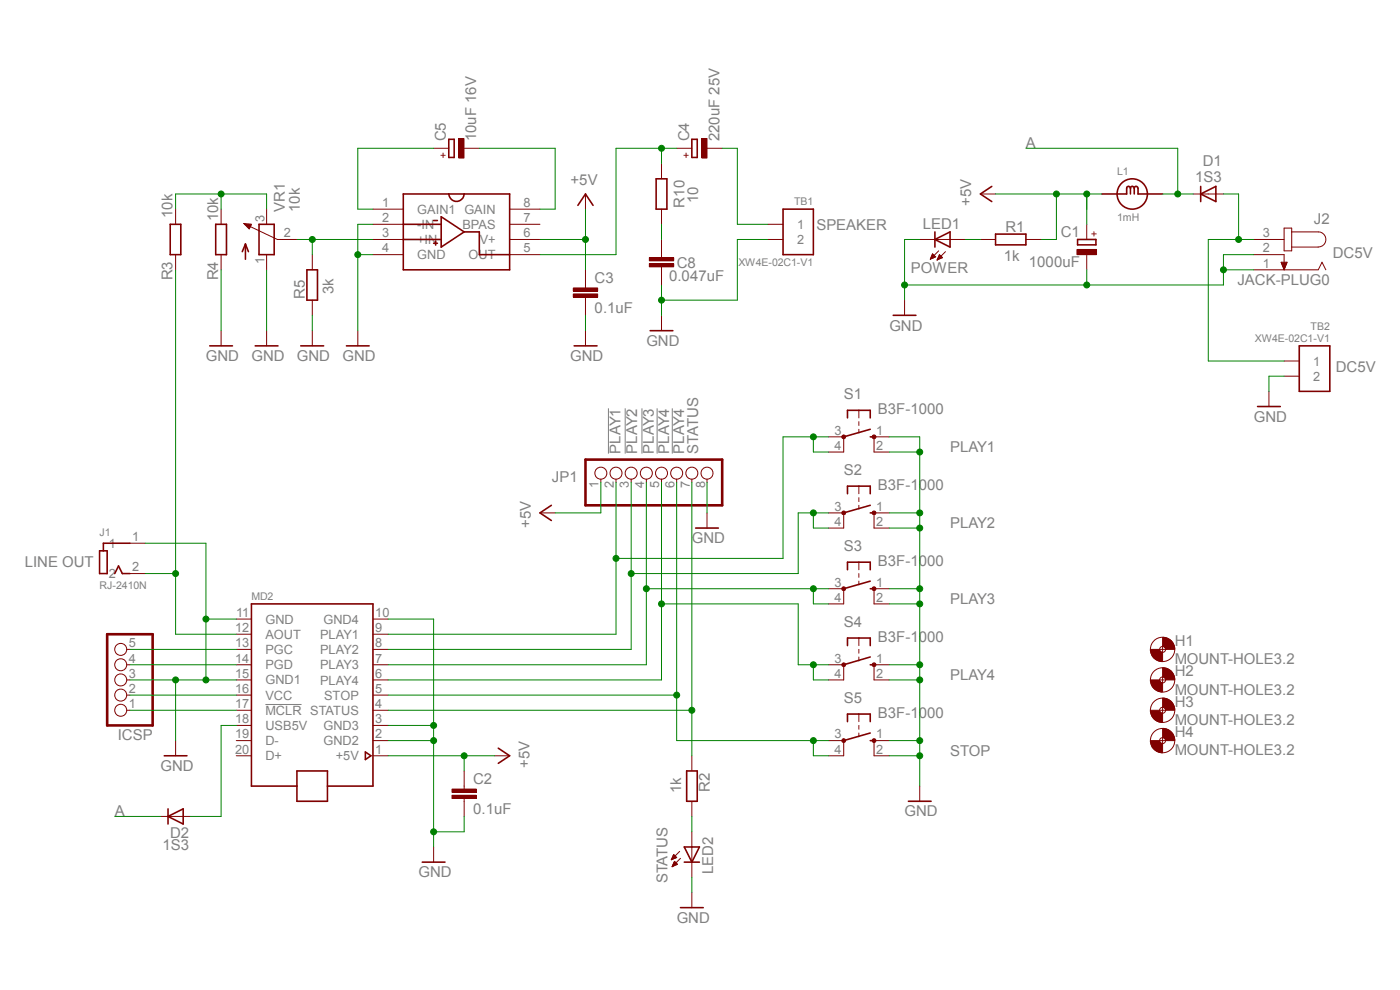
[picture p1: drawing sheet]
<svg xmlns="http://www.w3.org/2000/svg" width="297mm" height="210mm" viewBox="0 0 297 210" stroke-linecap="round" stroke-linejoin="round" font-family="sans-serif">
<path d="M129.1 86.6v9.6M132.6 86.6v9.6M136.2 86.6v9.6M139.4 86.6v9.6M142.6 86.6v9.6M56.3 149.4h7.7" fill="none" stroke="#808080" stroke-width=".21"/>
<path d="M34.8 160.3h4.9" fill="none" stroke="#800000" stroke-width=".34"/>
<g fill="none" stroke="#800000" stroke-width=".21">
<path d="M26.9 137.8h.7M26.9 150.7h.7M26.9 147.4h.7M26.9 144.2h.7M26.9 141h.7M37.3 157.1v3.2"/>
<circle cx="25.6" cy="137.8" r="1.27"/>
<circle cx="25.6" cy="150.7" r="1.27"/>
<circle cx="25.6" cy="147.4" r="1.27"/>
<circle cx="25.6" cy="141" r="1.27"/>
<circle cx="25.6" cy="144.2" r="1.27"/>
</g>
<path d="M22.7 134.5h9.7v19.4h-9.7z" fill="none" stroke="#800000" stroke-width=".55"/>
<path d="M246.6 135.2a2.46 2.46 0 0 1 2.6 2.6h-1.9a.74 .74 0 0 0-.7-.7z" fill-rule="evenodd" fill="#800000"/>
<path d="M246.6 135.2a2.46 2.46 0 0 1 2.6 2.6h-1.9a.74 .74 0 0 0-.7-.7z" fill="none" stroke="#800000" stroke-width=".21"/>
<path d="M244.1 137.8h1.9a.74 .74 0 0 0 .6 .6v1.9a2.53 2.53 0 0 1-2.5-2.5z" fill-rule="evenodd" fill="#800000"/>
<g fill="none" stroke="#800000" stroke-width=".21">
<path d="M244.1 137.8h1.9a.74 .74 0 0 0 .6 .6v1.9a2.53 2.53 0 0 1-2.5-2.5zM246 137.8h1.3M246.6 137.1v1.3"/>
<circle cx="246.6" cy="137.8" r="2.59"/>
<circle cx="246.6" cy="137.8" r=".63"/>
</g>
<path d="M246.6 141.6a2.47 2.47 0 0 1 2.6 2.6h-1.9a.73 .73 0 0 0-.7-.6z" fill-rule="evenodd" fill="#800000"/>
<path d="M246.6 141.6a2.47 2.47 0 0 1 2.6 2.6h-1.9a.73 .73 0 0 0-.7-.6z" fill="none" stroke="#800000" stroke-width=".21"/>
<path d="M244.1 144.2h1.9l.2 .5 .4 .2v1.9a2.53 2.53 0 0 1-2.5-2.6z" fill-rule="evenodd" fill="#800000"/>
<g fill="none" stroke="#800000" stroke-width=".21">
<path d="M244.1 144.2h1.9l.2 .5 .4 .2v1.9a2.53 2.53 0 0 1-2.5-2.6zM246 144.2h1.3M246.6 143.6v1.3"/>
<circle cx="246.6" cy="144.2" r="2.59"/>
<circle cx="246.6" cy="144.2" r=".63"/>
</g>
<path d="M246.6 148.1a2.47 2.47 0 0 1 2.6 2.6h-1.9a.65 .65 0 0 0-.7-.7z" fill-rule="evenodd" fill="#800000"/>
<path d="M246.6 148.1a2.47 2.47 0 0 1 2.6 2.6h-1.9a.65 .65 0 0 0-.7-.7z" fill="none" stroke="#800000" stroke-width=".21"/>
<path d="M244.1 150.7h1.9a.65 .65 0 0 0 .6 .6v1.9a2.6 2.6 0 0 1-2.5-2.5z" fill-rule="evenodd" fill="#800000"/>
<g fill="none" stroke="#800000" stroke-width=".21">
<path d="M244.1 150.7h1.9a.65 .65 0 0 0 .6 .6v1.9a2.6 2.6 0 0 1-2.5-2.5zM246 150.7h1.3M246.6 150v1.3"/>
<circle cx="246.6" cy="150.7" r="2.59"/>
<circle cx="246.6" cy="150.7" r=".63"/>
</g>
<path d="M246.6 154.5a2.53 2.53 0 0 1 2.6 2.6h-1.9a.65 .65 0 0 0-.7-.6z" fill-rule="evenodd" fill="#800000"/>
<path d="M246.6 154.5a2.53 2.53 0 0 1 2.6 2.6h-1.9a.65 .65 0 0 0-.7-.6z" fill="none" stroke="#800000" stroke-width=".21"/>
<path d="M244.1 157.1h1.9a.65 .65 0 0 0 .6 .6v2a2.6 2.6 0 0 1-2.5-2.6z" fill-rule="evenodd" fill="#800000"/>
<g fill="none" stroke="#800000" stroke-width=".21">
<path d="M140.3 34.7v3.2M51.7 47.4l7.1 3.4h4.2M51.7 47.4l1.6 .2-.4 1zM51.7 47.4h.2M51.9 47.6h1.3M52 47.7h1.3M52.2 47.8h1M52.3 48h.9M52.4 48.1h.7M52.5 48.2h.5M52.7 48.3h.3M52.8 48.5h.1"/>
<path d="M56.6 44.4v3.2M56.6 54v3.2M140.3 44.4v3.2M140.3 54v.7M140.3 56.6v.6M56.6 70.1v3.3M244.1 157.1h1.9a.65 .65 0 0 0 .6 .6v2a2.6 2.6 0 0 1-2.5-2.6zM246 157.1h1.3M246.6 156.5v1.2"/>
<circle cx="246.6" cy="157.1" r="2.59"/>
<circle cx="246.6" cy="157.1" r=".63"/>
</g>
<path d="M139.2 37.9h2.3v6.5h-2.3zM52.1 51.8v3.2M52.1 51.8l.6 1.6M52.1 51.8l-.7 1.6M54.9 47.6h3.3v6.4h-3.3zM54.1 73.4h4.9" fill="none" stroke="#800000" stroke-width=".34"/>
<path d="M137.8 55.9h5.1v.7h-5.1z" fill-rule="evenodd" fill="#800000"/>
<path d="M137.8 55.9h5.1v.7h-5.1z" fill="none" stroke="#800000" stroke-width=".21"/>
<path d="M137.8 54.7h5.1v.6h-5.1z" fill-rule="evenodd" fill="#800000"/>
<path d="M137.8 54.7h5.1v.6h-5.1zM140.3 50.8v3.2M140.3 57.2v3.3M179 92.7v3.2M182.2 87v1.6M182.2 89.5v.8M182.2 91.1v.8M185.4 92.7v3.2" fill="none" stroke="#800000" stroke-width=".21"/>
<path d="M179.8 88.6v-1.6h4.8v1.6M184.6 92.7h.8M184.6 91.1l-5.6 1.6" fill="none" stroke="#800000" stroke-width=".34"/>
<circle cx="179" cy="92.7" r=".42" fill="#800000"/>
<circle cx="179" cy="92.7" r=".42" fill="none" stroke="#800000" stroke-width=".21"/>
<circle cx="185.4" cy="92.7" r=".42" fill="#800000"/>
<g fill="none" stroke="#800000" stroke-width=".21">
<path d="M175.8 92.7h3.2M175.8 95.9h3.2M185.4 92.7h3.2M185.4 95.9h3.2M179 108.8v3.2M182.2 103.1v1.6M182.2 105.6v.8M182.2 107.2v.8M185.4 108.8v3.2"/>
<circle cx="185.4" cy="92.7" r=".42"/>
</g>
<path d="M179.8 104.7v-1.6h4.8v1.6M184.6 108.8h.8M184.6 107.2l-5.6 1.6" fill="none" stroke="#800000" stroke-width=".34"/>
<circle cx="179" cy="108.8" r=".42" fill="#800000"/>
<circle cx="179" cy="108.8" r=".42" fill="none" stroke="#800000" stroke-width=".21"/>
<circle cx="185.4" cy="108.8" r=".42" fill="#800000"/>
<g fill="none" stroke="#800000" stroke-width=".21">
<path d="M175.8 108.8h3.2M175.8 112h3.2M182.2 119.3v1.6M185.4 108.8h3.2M185.4 112h3.2M179 124.9v3.2M182.2 121.7v.8M182.2 123.3v.8M185.4 124.9v3.2"/>
<circle cx="185.4" cy="108.8" r=".42"/>
</g>
<path d="M179.8 120.9v-1.6h4.8v1.6M184.6 124.9h.8M184.6 123.3l-5.6 1.6" fill="none" stroke="#800000" stroke-width=".34"/>
<circle cx="179" cy="124.9" r=".42" fill="#800000"/>
<circle cx="179" cy="124.9" r=".42" fill="none" stroke="#800000" stroke-width=".21"/>
<circle cx="185.4" cy="124.9" r=".42" fill="#800000"/>
<g fill="none" stroke="#800000" stroke-width=".21">
<path d="M175.8 124.9h3.2M175.8 128.1h3.2M182.2 135.3v1.6M182.2 137.8v.8M182.2 139.4v.8M185.4 124.9h3.2M185.4 128.1h3.2M179 141v3.2M185.4 141v3.2"/>
<circle cx="185.4" cy="124.9" r=".42"/>
</g>
<path d="M179.8 136.9v-1.6h4.8v1.6M184.6 139.4l-5.6 1.6M184.6 141h.8" fill="none" stroke="#800000" stroke-width=".34"/>
<circle cx="179" cy="141" r=".42" fill="#800000"/>
<circle cx="179" cy="141" r=".42" fill="none" stroke="#800000" stroke-width=".21"/>
<circle cx="185.4" cy="141" r=".42" fill="#800000"/>
<g fill="none" stroke="#800000" stroke-width=".21">
<path d="M175.8 141h3.2M175.8 144.2h3.2M179 157.1v3.2M182.2 151.5v1.6M182.2 153.9v.8M182.2 155.5v.8M185.4 141h3.2M185.4 144.2h3.2M185.4 157.1v3.2"/>
<circle cx="185.4" cy="141" r=".42"/>
</g>
<path d="M179.8 153.1v-1.6h4.8v1.6M184.6 157.1h.8M184.6 155.5l-5.6 1.6" fill="none" stroke="#800000" stroke-width=".34"/>
<circle cx="179" cy="157.1" r=".42" fill="#800000"/>
<circle cx="179" cy="157.1" r=".42" fill="none" stroke="#800000" stroke-width=".21"/>
<circle cx="185.4" cy="157.1" r=".42" fill="#800000"/>
<g fill="none" stroke="#800000" stroke-width=".21">
<path d="M266 54h6.4v3.2M266 57.2h13.7l.8-1.6 .8 1.6M266 50.8h6.4M271.8 55.6h1.2l-.6 1.6zM271.8 55.8h1.2M271.9 55.9h1.1M271.9 56h1M272 56.1h.9M272 56.3h.8M272.1 56.4h.7M272.1 56.5h.6M272.2 56.6h.5"/>
<path d="M272.2 56.8h.4M272.3 56.9h.2M272.3 57h.2M272.4 57.1h.1M272.4 48.4h1.6v4.8h-1.6zM274 49.2h5.7a1.61 1.61 0 0 1 1.6 1.6 1.61 1.61 0 0 1-1.6 1.6h-5.7M27.6 115.2h3.2M27.6 121.7h3.2M175.8 157.1h3.2M185.4 157.1h3.2M92 179.7v3.2M175.8 160.3h3.2"/>
<path d="M185.4 160.3h3.2"/>
<circle cx="185.4" cy="157.1" r=".42"/>
</g>
<path d="M228.6 50.8h3.9v1.1h-3.9zM21.1 116.8h1.6v4.9h-1.6zM27.6 115.2h-5.7v1.6M24.3 121.7l.8-1.6 .9 1.6h1.6M89.6 182.9h4.8" fill="none" stroke="#800000" stroke-width=".34"/>
<path d="M228.5 52.9h4.1v1.1h-4.1z" fill-rule="evenodd" fill="#800000"/>
<g fill="none" stroke="#800000" stroke-width=".21">
<path d="M195.1 50.8h9.7M197.4 54.9h.1M197.4 54.8h.3M197.5 54.7h.5M197.5 54.6h.8M197.6 54.4h.8M197.7 54.3h.6M197.7 54.2h.5M197.7 54.1h.3M197.8 53.8l.7 .7-1.1 .5zM197.8 53.9h.1M198.8 55.1h.1"/>
<path d="M198.9 54.9h.3M198.9 54.8h.7M199 54.7h.9M199.1 54.6h.8M199.1 54.4h.6M199.1 53.2l-1.7 1.8M199.2 54.3h.4M199.2 54.2h.2M199.3 54.1h.1M199.3 54l.6 .7-1.1 .5M199.3 54l-.5 1.2M200.6 53.4l-1.8 1.8"/>
<path d="M208 50.8h3.2M208 41.1h3.2M217.6 50.8h3.3M228.5 52.9h4.1v1.1h-4.1zM230.5 47.6v3.2M230.5 54v3.2M191.9 63.7v3.2M98.5 166.8v.6M98.5 169.3v.7M104.9 160.3h3.2"/>
</g>
<path d="M210.4 39.5l-2.4 1.6 2.4 1.7M198.3 50.8l3.2-1.6v3.2zM198.3 49.2v3.2M211.2 49.7h6.4v2.2h-6.4zM189.5 66.9h4.8M105.7 158.7l2.4 1.6-2.4 1.6" fill="none" stroke="#800000" stroke-width=".34"/>
<path d="M95.9 168.7h5.1v.7h-5.1z" fill-rule="evenodd" fill="#800000"/>
<path d="M95.9 168.7h5.1v.7h-5.1z" fill="none" stroke="#800000" stroke-width=".21"/>
<path d="M95.9 167.4h5.1v.7h-5.1z" fill-rule="evenodd" fill="#800000"/>
<g fill="none" stroke="#800000" stroke-width=".21">
<path d="M37.3 44.4v3.2M37.3 54v3.2M46.9 44.4v3.2M46.9 54v3.2M66.3 54v3.2M79.1 47.6h6.5M79.1 50.8h6.5M79.1 44.4h6.5M79.1 54h6.5M108.1 47.6h6.5M108.1 50.8h6.5M108.1 44.4h6.5"/>
<path d="M108.1 54h6.5M124.2 41.1v3.3M162.9 47.6h3.2M162.9 50.8h3.2M46.9 70.1v3.3M66.3 63.7v3.2M66.3 70.1v3.3M75.9 70.1v3.3M124.2 60.5v.6M124.2 63v.7M114.6 108.8h3.2M127.5 101.6v.7"/>
<path d="M130.7 101.6v.7M133.9 101.6v.7M137.1 101.6v.7M140.3 101.6v.7M143.6 101.6v.7M146.8 101.6v.7M150 101.6v.7M150 108.8v3.2M50.1 131.3h3.2M50.1 134.5h3.2M50.1 137.8h3.2M79.1 131.3h3.2"/>
<path d="M79.1 134.5h3.2M79.1 137.8h3.2M50.1 141h3.2M50.1 144.2h3.2M50.1 147.4h3.2M50.1 150.7h3.2M50.1 153.9h3.2M50.1 157.1h3.2M79.1 141h3.2M79.1 144.2h3.2M79.1 147.4h3.2M79.1 150.7h3.2"/>
<path d="M79.1 153.9h3.2M79.1 157.1h3.2M50.1 160.3h3.2M79.1 160.3h3.2M95.9 167.4h5.1v.7h-5.1zM98.5 163.5v3.3M98.5 170v3.2M146.8 160.3v3.2M146.8 170v3.2M146.8 176.4v9.7M195.1 166.8v3.2M142.5 182.3h.2"/>
<path d="M142.5 182.2h.5M142.6 182h.7M142.6 181.9h1M142.7 183.7h.2M142.7 181.8h.7M142.7 183.6h.5M142.7 181.6h.6M142.7 183.4h.8M142.8 181.5h.4M142.8 183.3h.9M142.9 181.4h.1M142.9 183.2h.7"/>
<path d="M142.9 183h.5M143 182.9h.3M143 182.8h.2M143.1 182.7l.6 .6-1.1 .6zM143.6 181.9l-.7-.6-.5 1.1M143.6 181.9l-1.2 .5M144.2 180.6l-1.8 1.8M144.4 182.1l-1.8 1.8M146.8 189.3v3.2"/>
<circle cx="127.5" cy="100.4" r="1.27"/>
<circle cx="130.7" cy="100.4" r="1.27"/>
<circle cx="133.9" cy="100.4" r="1.27"/>
<circle cx="137.1" cy="100.4" r="1.27"/>
<circle cx="140.3" cy="100.4" r="1.27"/>
<circle cx="143.5" cy="100.4" r="1.27"/>
<circle cx="146.8" cy="100.4" r="1.27"/>
<circle cx="150" cy="100.4" r="1.27"/>
</g>
<g fill="none" stroke="#800000" stroke-width=".34">
<path d="M36.1 47.6h2.3v6.4h-2.3zM45.8 47.6h2.2v6.4h-2.2zM65.1 57.2h2.3v6.5h-2.3zM85.6 41.1h22.5v16.1h-22.5zM85.6 47.6h8M85.6 50.8h8M92 46.8h.8M92 51.6h.8M92.4 51.2v.8M93.6 46l4.9 3.2-4.9 3.2zM95.2 41.1a1.63 1.63 0 0 0 1.6 1.6 1.63 1.63 0 0 0 1.7-1.6M98.5 49.2h3.2v4.8h6.4"/>
<path d="M122.6 43.6l1.6-2.5 1.6 2.5M166.1 44.4h6.5v9.6h-6.5zM44.5 73.4h4.8M63.8 73.4h4.9M73.5 73.4h4.8M117 107.2l-2.4 1.6 2.4 1.6M147.6 112h4.8M77.5 159.5l1.2 .8-1.2 .8zM63 163.5h6.5v6.5h-6.5zM63 166.8h-9.7v-38.7h25.8v38.7h-9.6M145.2 179.7h3.2l-1.6 3.2zM145.7 163.5h2.2v6.5h-2.2z"/>
<path d="M192.7 170h4.8M144.4 192.5h4.8M145.2 182.9h3.2"/>
</g>
<path d="M124.2 97.5h29v9.7h-29z" fill="none" stroke="#800000" stroke-width=".55"/>
<path d="M121.6 62.4h5.2v.6h-5.2z" fill-rule="evenodd" fill="#800000"/>
<path d="M121.6 62.4h5.2v.6h-5.2z" fill="none" stroke="#800000" stroke-width=".21"/>
<path d="M121.6 61.1h5.2v.7h-5.2z" fill-rule="evenodd" fill="#800000"/>
<path d="M124.2 57.2v3.3M121.6 61.1h5.2v.7h-5.2zM124.2 63.7v3.2M124.2 70.1v3.3" fill="none" stroke="#800000" stroke-width=".21"/>
<path d="M146.8 29.5h1.1v3.9h-1.1zM121.8 73.4h4.9" fill="none" stroke="#800000" stroke-width=".34"/>
<path d="M148.9 29.4h1.1v4.1h-1.1z" fill-rule="evenodd" fill="#800000"/>
<path d="M143.6 31.5h3.2M148.9 29.4h1.1v4.1h-1.1zM150 31.5h3.2M253.1 41.1h6.4M140.3 66.9v3.2M272.4 76.6h3.2M272.4 79.8h3.2M269.2 83v3.2M34 173.2h6.5" fill="none" stroke="#800000" stroke-width=".21"/>
<g fill="none" stroke="#800000" stroke-width=".34">
<path d="M95.2 29.5h1.2v3.9h-1.2zM239.8 39.9a.4 .4 0 0 0-.4-.4 .4 .4 0 0 0-.4 .4v1.2h-5.2M239.8 39.9a.4 .4 0 0 1 .4-.4 .4 .4 0 0 1 .4 .4M239.8 39.9v1.2M240.6 39.9a.4 .4 0 0 1 .4-.4 .4 .4 0 0 1 .4 .4v1.2h5.2M240.6 39.9v1.2M254.7 39.5v3.3M254.7 41.1l3.2-1.6v3.3zM137.9 70.1h4.8M275.6 73.4h6.5v9.6h-6.5zM266.8 86.2h4.8M35.6 173.2l3.3-1.6v3.2z"/>
<path d="M35.6 171.6v3.2"/>
<circle cx="240.2" cy="41.1" r="3.2"/>
</g>
<path d="M97.3 29.4h1.1v4.1h-1.1z" fill-rule="evenodd" fill="#800000"/>
<path d="M92 31.5h3.2M97.3 29.4h1.1v4.1h-1.1zM98.5 31.5h3.2" fill="none" stroke="#800000" stroke-width=".21"/>
<path d="M56.6 57.2v12.9M30.8 115.2h12.9v29h-6.4v12.9M43.7 131.3h6.4" fill="none" stroke="#008000" stroke-width=".21"/>
<circle cx="43.7" cy="131.3" r=".63" fill="#008000"/>
<g fill="none" stroke="#008000" stroke-width=".21">
<path d="M43.7 144.2h6.4"/>
<circle cx="43.7" cy="131.3" r=".63"/>
</g>
<circle cx="43.7" cy="144.2" r=".63" fill="#008000"/>
<g fill="none" stroke="#008000" stroke-width=".21">
<path d="M27.6 144.2h9.7"/>
<circle cx="43.7" cy="144.2" r=".63"/>
</g>
<circle cx="37.3" cy="144.2" r=".63" fill="#008000"/>
<g fill="none" stroke="#008000" stroke-width=".21">
<path d="M92 157.1v22.6M98.5 173.2v3.2h-6.5"/>
<circle cx="37.3" cy="144.2" r=".63"/>
</g>
<circle cx="92" cy="176.4" r=".63" fill="#008000"/>
<g fill="none" stroke="#008000" stroke-width=".21">
<path d="M82.3 131.3h9.7v25.8h-9.7M82.3 153.9h9.7"/>
<circle cx="92" cy="176.4" r=".63"/>
</g>
<circle cx="92" cy="157.1" r=".63" fill="#008000"/>
<circle cx="92" cy="157.1" r=".63" fill="none" stroke="#008000" stroke-width=".21"/>
<circle cx="92" cy="153.9" r=".63" fill="#008000"/>
<g fill="none" stroke="#008000" stroke-width=".21">
<path d="M195.1 50.8h-3.2v12.9M230.5 57.2v3.3M266 57.2h-6.5v3.3h-67.6"/>
<circle cx="92" cy="153.9" r=".63"/>
</g>
<circle cx="230.6" cy="60.5" r=".63" fill="#008000"/>
<circle cx="230.6" cy="60.5" r=".63" fill="none" stroke="#008000" stroke-width=".21"/>
<circle cx="191.9" cy="60.5" r=".63" fill="#008000"/>
<g fill="none" stroke="#008000" stroke-width=".21">
<path d="M266 54h-6.5v3.2"/>
<circle cx="191.9" cy="60.5" r=".63"/>
</g>
<circle cx="259.5" cy="57.2" r=".63" fill="#008000"/>
<g fill="none" stroke="#008000" stroke-width=".21">
<path d="M188.6 92.7h6.5v74.1M188.6 95.9h6.5M188.6 108.8h6.5M188.6 112h6.5M188.6 124.9h6.5M188.6 128.1h6.5M188.6 141h6.5M188.6 144.2h6.5M188.6 157.1h6.5M188.6 160.3h6.5M146.8 186.1v3.2"/>
<circle cx="259.5" cy="57.2" r=".63"/>
</g>
<circle cx="195.1" cy="95.9" r=".63" fill="#008000"/>
<circle cx="195.1" cy="95.9" r=".63" fill="none" stroke="#008000" stroke-width=".21"/>
<circle cx="195.1" cy="108.8" r=".63" fill="#008000"/>
<circle cx="195.1" cy="108.8" r=".63" fill="none" stroke="#008000" stroke-width=".21"/>
<circle cx="195.1" cy="112" r=".63" fill="#008000"/>
<circle cx="195.1" cy="112" r=".63" fill="none" stroke="#008000" stroke-width=".21"/>
<circle cx="195.1" cy="124.9" r=".63" fill="#008000"/>
<circle cx="195.1" cy="124.9" r=".63" fill="none" stroke="#008000" stroke-width=".21"/>
<circle cx="195.1" cy="128.1" r=".63" fill="#008000"/>
<circle cx="195.1" cy="128.1" r=".63" fill="none" stroke="#008000" stroke-width=".21"/>
<circle cx="195.1" cy="141" r=".63" fill="#008000"/>
<circle cx="195.1" cy="141" r=".63" fill="none" stroke="#008000" stroke-width=".21"/>
<circle cx="195.1" cy="144.2" r=".63" fill="#008000"/>
<circle cx="195.1" cy="144.2" r=".63" fill="none" stroke="#008000" stroke-width=".21"/>
<circle cx="195.1" cy="157.1" r=".63" fill="#008000"/>
<circle cx="195.1" cy="157.1" r=".63" fill="none" stroke="#008000" stroke-width=".21"/>
<circle cx="195.1" cy="160.3" r=".63" fill="#008000"/>
<g fill="none" stroke="#008000" stroke-width=".21">
<path d="M46.9 57.2v12.9M75.9 54h3.2M79.1 47.6h-3.2v22.5M66.3 66.9v3.2M150 102.3v6.5"/>
<circle cx="195.1" cy="160.3" r=".63"/>
</g>
<circle cx="75.9" cy="54" r=".63" fill="#008000"/>
<g fill="none" stroke="#008000" stroke-width=".21">
<path d="M162.9 50.8h-6.5v12.9h-16.1M124.2 66.9v3.2M140.3 60.5v6.4"/>
<circle cx="75.9" cy="54" r=".63"/>
</g>
<circle cx="140.3" cy="63.7" r=".63" fill="#008000"/>
<g fill="none" stroke="#008000" stroke-width=".21">
<path d="M211.2 41.1h19.3v6.5M272.4 79.8h-3.2v3.2"/>
<circle cx="140.3" cy="63.7" r=".63"/>
</g>
<circle cx="224.1" cy="41.1" r=".63" fill="#008000"/>
<g fill="none" stroke="#008000" stroke-width=".21">
<path d="M224.1 41.1v9.7h-3.2M233.8 41.1h-3.3v3.3"/>
<circle cx="224.1" cy="41.1" r=".63"/>
</g>
<circle cx="230.6" cy="41.1" r=".63" fill="#008000"/>
<g fill="none" stroke="#008000" stroke-width=".21">
<path d="M82.3 160.3h22.6M98.5 160.3v3.2"/>
<circle cx="230.6" cy="41.1" r=".63"/>
</g>
<circle cx="98.5" cy="160.3" r=".63" fill="#008000"/>
<g fill="none" stroke="#008000" stroke-width=".21">
<path d="M114.6 50.8h9.6M124.2 44.4v12.8"/>
<circle cx="98.5" cy="160.3" r=".63"/>
</g>
<circle cx="124.2" cy="50.8" r=".63" fill="#008000"/>
<g fill="none" stroke="#008000" stroke-width=".21">
<path d="M140.3 31.5v3.2M143.6 31.5h-12.9v22.5h-16.1M140.3 47.6v3.2M127.5 102.3v6.5h-9.7"/>
<circle cx="124.2" cy="50.8" r=".63"/>
</g>
<circle cx="140.3" cy="31.5" r=".63" fill="#008000"/>
<g fill="none" stroke="#008000" stroke-width=".21">
<path d="M37.3 57.2v77.3h12.8M30.8 121.7h6.5"/>
<circle cx="140.3" cy="31.5" r=".63"/>
</g>
<circle cx="37.3" cy="121.7" r=".63" fill="#008000"/>
<g fill="none" stroke="#008000" stroke-width=".21">
<path d="M204.8 50.8h3.2M146.8 102.3v58M82.3 150.7h64.5"/>
<circle cx="37.3" cy="121.7" r=".63"/>
</g>
<circle cx="146.8" cy="150.7" r=".63" fill="#008000"/>
<g fill="none" stroke="#008000" stroke-width=".21">
<path d="M137.1 124.9h38.7M172.6 124.9v3.2h3.2M146.8 173.2v3.2"/>
<circle cx="146.8" cy="150.7" r=".63"/>
</g>
<circle cx="172.6" cy="124.9" r=".63" fill="#008000"/>
<g fill="none" stroke="#008000" stroke-width=".21">
<path d="M137.1 102.3v38.7h-54.8"/>
<circle cx="172.6" cy="124.9" r=".63"/>
</g>
<circle cx="137.1" cy="124.9" r=".63" fill="#008000"/>
<g fill="none" stroke="#008000" stroke-width=".21">
<path d="M140.3 128.1h29v12.9h6.5M172.6 141v3.2h3.2"/>
<circle cx="137.1" cy="124.9" r=".63"/>
</g>
<circle cx="172.6" cy="141" r=".63" fill="#008000"/>
<g fill="none" stroke="#008000" stroke-width=".21">
<path d="M140.3 102.3v41.9h-58"/>
<circle cx="172.6" cy="141" r=".63"/>
</g>
<circle cx="140.3" cy="128.1" r=".63" fill="#008000"/>
<g fill="none" stroke="#008000" stroke-width=".21">
<path d="M143.6 157.1h32.2M172.6 157.1v3.2h3.2"/>
<circle cx="140.3" cy="128.1" r=".63"/>
</g>
<circle cx="172.6" cy="157.1" r=".63" fill="#008000"/>
<g fill="none" stroke="#008000" stroke-width=".21">
<path d="M143.6 102.3v54.8M82.3 147.4h61.3"/>
<circle cx="172.6" cy="157.1" r=".63"/>
</g>
<circle cx="143.6" cy="147.4" r=".63" fill="#008000"/>
<g fill="none" stroke="#008000" stroke-width=".21">
<path d="M172.6 108.8v3.2h3.2M175.8 108.8h-6.5v12.9h-35.4"/>
<circle cx="143.6" cy="147.4" r=".63"/>
</g>
<circle cx="172.6" cy="108.8" r=".63" fill="#008000"/>
<g fill="none" stroke="#008000" stroke-width=".21">
<path d="M133.9 102.3v35.5h-51.6"/>
<circle cx="172.6" cy="108.8" r=".63"/>
</g>
<circle cx="133.9" cy="121.7" r=".63" fill="#008000"/>
<g fill="none" stroke="#008000" stroke-width=".21">
<path d="M172.6 92.7v3.2h3.2M175.8 92.7h-9.7v25.7h-35.4"/>
<circle cx="133.9" cy="121.7" r=".63"/>
</g>
<circle cx="172.6" cy="92.7" r=".63" fill="#008000"/>
<g fill="none" stroke="#008000" stroke-width=".21">
<path d="M130.7 102.3v32.2h-48.4"/>
<circle cx="172.6" cy="92.7" r=".63"/>
</g>
<circle cx="130.7" cy="118.4" r=".63" fill="#008000"/>
<g fill="none" stroke="#008000" stroke-width=".21">
<path d="M37.3 44.4v-3.3h19.3v3.3M46.9 41.1v3.3M27.6 137.8h22.5M27.6 141h22.5M27.6 147.4h22.5M27.6 150.7h22.5"/>
<circle cx="130.7" cy="118.4" r=".63"/>
</g>
<circle cx="46.9" cy="41.1" r=".63" fill="#008000"/>
<g fill="none" stroke="#008000" stroke-width=".21">
<path d="M63 50.8h16.1M66.3 50.8v3.2"/>
<circle cx="46.9" cy="41.1" r=".63"/>
</g>
<circle cx="66.3" cy="50.8" r=".63" fill="#008000"/>
<g fill="none" stroke="#008000" stroke-width=".21">
<path d="M92 31.5h-16.1v12.9h3.2M101.7 31.5h16.1v12.9h-3.2M153.2 31.5h3.2v16.1h6.5M259.5 41.1h3.3v9.7M266 50.8h-9.7v25.8h16.1"/>
<circle cx="66.3" cy="50.8" r=".63"/>
</g>
<circle cx="262.8" cy="50.8" r=".63" fill="#008000"/>
<g fill="none" stroke="#008000" stroke-width=".21">
<path d="M217.6 31.5h32.3v9.6M246.6 41.1h6.5M50.1 153.9h-3.2v19.3h-6.4M24.3 173.2h9.7"/>
<circle cx="262.8" cy="50.8" r=".63"/>
</g>
<circle cx="249.9" cy="41.1" r=".63" fill="#008000"/>
<circle cx="249.9" cy="41.1" r=".63" fill="none" stroke="#008000" stroke-width=".21"/>
<g font-size="3.2" fill="#808080">
<text x="94.6" y="30" transform="rotate(-90 94.6 30)">C5</text>
<text x="101" y="30" transform="rotate(-90 101 30)">10uF 16V</text>
<text x="146.2" y="30" transform="rotate(-90 146.2 30)">C4</text>
<text x="152.6" y="30" transform="rotate(-90 152.6 30)">220uF 25V</text>
<text x="217.6" y="31.5">A</text>
<text x="255.1" y="35.3">D1</text>
<text x="121" y="39.2">+5V</text>
<text x="253.5" y="38.5">1S3</text>
<text x="36.6" y="46.3" transform="rotate(-90 36.6 46.3)">10k</text>
<text x="46.3" y="46.9" transform="rotate(-90 46.3 46.9)">10k</text>
<text x="60.4" y="45" transform="rotate(-90 60.4 45)">VR1</text>
<text x="63.6" y="45" transform="rotate(-90 63.6 45)">10k</text>
<text x="145.2" y="44" transform="rotate(-90 145.2 44)">R10</text>
<text x="148.1" y="43.1" transform="rotate(-90 148.1 43.1)">10</text>
<text x="206" y="43.7" transform="rotate(-90 206 43.7)">+5V</text>
<text x="278.7" y="47.6">J2</text>
<text x="173.2" y="48.9">SPEAKER</text>
<text x="195.7" y="48.5">LED1</text>
<text x="213.3" y="49.2">R1</text>
<text x="225" y="50.2">C1</text>
<text x="36.6" y="59.5" transform="rotate(-90 36.6 59.5)">R3</text>
<text x="46.3" y="59.5" transform="rotate(-90 46.3 59.5)">R4</text>
<text x="126.2" y="60">C3</text>
<text x="141.9" y="59.6">0.047uF</text>
<text x="143.6" y="56.8">C8</text>
<text x="193.3" y="57.9">POWER</text>
<text x="213" y="55.3">1k</text>
<text x="218.3" y="56.6">1000uF</text>
<text x="282.7" y="54.7">DC5V</text>
<text x="64.6" y="63.4" transform="rotate(-90 64.6 63.4)">R5</text>
<text x="70.7" y="62.4" transform="rotate(-90 70.7 62.4)">3k</text>
<text x="262.5" y="60.5">JACK-PLUG0</text>
<text x="126.2" y="66.4">0.1uF</text>
<text x="188.7" y="70.1">GND</text>
<text x="43.7" y="76.6">GND</text>
<text x="53.3" y="76.6">GND</text>
<text x="63" y="76.6">GND</text>
<text x="72.7" y="76.6">GND</text>
<text x="121" y="76.6">GND</text>
<text x="137.1" y="73.4">GND</text>
<text x="283.4" y="78.8">DC5V</text>
<text x="179" y="84.6">S1</text>
<text x="186.2" y="87.8">B3F-1000</text>
<text x="266" y="89.5">GND</text>
<text x="201.5" y="95.9">PLAY1</text>
<text x="131.6" y="96.2" transform="rotate(-90 131.6 96.2)">PLAY1</text>
<text x="135.2" y="96.2" transform="rotate(-90 135.2 96.2)">PLAY2</text>
<text x="138.7" y="96.2" transform="rotate(-90 138.7 96.2)">PLAY3</text>
<text x="141.9" y="96.2" transform="rotate(-90 141.9 96.2)">PLAY4</text>
<text x="145.2" y="96.2" transform="rotate(-90 145.2 96.2)">PLAY4</text>
<text x="148.1" y="96.2" transform="rotate(-90 148.1 96.2)">STATUS</text>
<text x="179" y="100.7">S2</text>
<text x="117.1" y="102.2">JP1</text>
<text x="186.2" y="103.9">B3F-1000</text>
<text x="112.6" y="112" transform="rotate(-90 112.6 112)">+5V</text>
<text x="201.5" y="112">PLAY2</text>
<text x="146.8" y="115.2">GND</text>
<text x="179" y="116.8">S3</text>
<text x="5.2" y="120.4">LINE OUT</text>
<text x="186.2" y="120.1">B3F-1000</text>
<text x="201.5" y="128.1">PLAY3</text>
<text x="179" y="132.9">S4</text>
<text x="186.2" y="136.1">B3F-1000</text>
<text x="249.2" y="137">H1</text>
<text x="249.2" y="140.9">MOUNT-HOLE3.2</text>
<text x="249.2" y="143.5">H2</text>
<text x="179" y="149.1">S5</text>
<text x="201.5" y="144.2">PLAY4</text>
<text x="249.2" y="147.3">MOUNT-HOLE3.2</text>
<text x="249.2" y="149.9">H3</text>
<text x="186.2" y="152.3">B3F-1000</text>
<text x="249.2" y="153.8">MOUNT-HOLE3.2</text>
<text x="25" y="156.9">ICSP</text>
<text x="201.5" y="160.3">STOP</text>
<text x="249.2" y="160.2">MOUNT-HOLE3.2</text>
<text x="249.2" y="156.4">H4</text>
<text x="34" y="163.5">GND</text>
<text x="100.4" y="166.3">C2</text>
<text x="112.3" y="162.9" transform="rotate(-90 112.3 162.9)">+5V</text>
<text x="150.6" y="167.9" transform="rotate(-90 150.6 167.9)">R2</text>
<text x="24.3" y="173.2">A</text>
<text x="100.4" y="172.7">0.1uF</text>
<text x="144.5" y="168.2" transform="rotate(-90 144.5 168.2)">1k</text>
<text x="191.9" y="173.2">GND</text>
<text x="36.1" y="177.7">D2</text>
<text x="34.5" y="180.3">1S3</text>
<text x="151.3" y="185.5" transform="rotate(-90 151.3 185.5)">LED2</text>
<text x="88.8" y="186.1">GND</text>
<text x="141.6" y="187.4" transform="rotate(-90 141.6 187.4)">STATUS</text>
<text x="143.6" y="195.7">GND</text>
</g>
<g font-size="2.7" fill="#808080">
<text x="56.1" y="47.1" transform="rotate(-90 56.1 47.1)">3</text>
<text x="81.1" y="43.9">1</text>
<text x="81.1" y="47.1">2</text>
<text x="88.5" y="45.3">GAIN1 GAIN</text>
<text x="111.1" y="47.1">7</text>
<text x="111.1" y="43.9">8</text>
<text x="60.2" y="50.3">2</text>
<text x="81.1" y="50.3">3</text>
<text x="81.1" y="53.6">4</text>
<text x="88.5" y="48.6">-IN</text>
<text x="88.5" y="51.8">+IN</text>
<text x="98.1" y="48.6">BPAS</text>
<text x="101.8" y="51.8">V+</text>
<text x="111.1" y="53.6">5</text>
<text x="111.1" y="50.3">6</text>
<text x="169.1" y="48.6">1</text>
<text x="169.1" y="51.8">2</text>
<text x="267.9" y="50.3">3</text>
<text x="267.9" y="53.6">2</text>
<text x="56.1" y="56" transform="rotate(-90 56.1 56)">1</text>
<text x="88.5" y="55">GND</text>
<text x="99.4" y="55">OUT</text>
<text x="267.9" y="56.8">1</text>
<text x="278.6" y="77.6">1</text>
<text x="278.6" y="80.8">2</text>
<text x="177" y="92.2">3</text>
<text x="177" y="95.5">4</text>
<text x="185.9" y="92.2">1</text>
<text x="185.9" y="95.5">2</text>
<text x="127" y="103.6" transform="rotate(-90 127 103.6)">1</text>
<text x="130.2" y="103.6" transform="rotate(-90 130.2 103.6)">2</text>
<text x="133.4" y="103.6" transform="rotate(-90 133.4 103.6)">3</text>
<text x="136.7" y="103.6" transform="rotate(-90 136.7 103.6)">4</text>
<text x="139.9" y="103.6" transform="rotate(-90 139.9 103.6)">5</text>
<text x="143.1" y="103.6" transform="rotate(-90 143.1 103.6)">6</text>
<text x="146.3" y="103.6" transform="rotate(-90 146.3 103.6)">7</text>
<text x="149.6" y="103.6" transform="rotate(-90 149.6 103.6)">8</text>
<text x="177" y="108.3">3</text>
<text x="177" y="111.5">4</text>
<text x="185.9" y="108.3">1</text>
<text x="185.9" y="111.5">2</text>
<text x="23.1" y="116.2">1</text>
<text x="28" y="114.8">1</text>
<text x="23.1" y="122.6">2</text>
<text x="28" y="121.2">2</text>
<text x="177" y="124.4">3</text>
<text x="185.9" y="124.4">1</text>
<text x="50.1" y="130.9">11</text>
<text x="79.6" y="130.9">10</text>
<text x="177" y="127.7">4</text>
<text x="185.9" y="127.7">2</text>
<text x="27.3" y="137.3">5</text>
<text x="49.9" y="134.1">12</text>
<text x="49.9" y="137.3">13</text>
<text x="56.3" y="135.5">AOUT</text>
<text x="56.3" y="132.3">GND</text>
<text x="67.9" y="135.6">PLAY1</text>
<text x="68.6" y="132.3">GND4</text>
<text x="79.6" y="137.3">8</text>
<text x="79.6" y="134.1">9</text>
<text x="27.3" y="143.8">3</text>
<text x="27.3" y="140.5">4</text>
<text x="49.9" y="140.5">14</text>
<text x="49.9" y="143.8">15</text>
<text x="56.3" y="138.7">PGC</text>
<text x="56.3" y="141.9">PGD</text>
<text x="67.9" y="142">PLAY3</text>
<text x="67.9" y="138.8">PLAY2</text>
<text x="79.6" y="143.8">6</text>
<text x="79.6" y="140.5">7</text>
<text x="177" y="140.5">3</text>
<text x="177" y="143.8">4</text>
<text x="185.9" y="140.5">1</text>
<text x="185.9" y="143.8">2</text>
<text x="27.3" y="147">2</text>
<text x="49.9" y="147">16</text>
<text x="56.3" y="145.2">GND1</text>
<text x="56.3" y="148.4">VCC</text>
<text x="67.9" y="145.2">PLAY4</text>
<text x="68.7" y="148.4">STOP</text>
<text x="79.6" y="147">5</text>
<text x="27.3" y="150.2">1</text>
<text x="49.9" y="150.2">17</text>
<text x="49.9" y="153.4">18</text>
<text x="56.3" y="151.6">MCLR STATUS</text>
<text x="56.3" y="154.9">USB5V</text>
<text x="68.6" y="154.9">GND3</text>
<text x="79.6" y="153.4">3</text>
<text x="79.6" y="150.2">4</text>
<text x="49.9" y="156.6">19</text>
<text x="49.9" y="159.9">20</text>
<text x="56.3" y="158.1">D-</text>
<text x="56.3" y="161.3">D+</text>
<text x="68.6" y="158.1">GND2</text>
<text x="71.2" y="161.3">+5V</text>
<text x="79.6" y="159.9">1</text>
<text x="79.6" y="156.6">2</text>
<text x="177" y="156.6">3</text>
<text x="177" y="159.9">4</text>
<text x="185.9" y="156.6">1</text>
<text x="185.9" y="159.9">2</text>
</g>
<g font-size="2.2" fill="#800000">
<text x="93.4" y="33.8">+</text>
<text x="144.9" y="33.8">+</text>
<text x="232.9" y="50.3" transform="rotate(-90 232.9 50.3)">+</text>
</g>
<g font-size="2.2" fill="#808080">
<text x="237" y="37.1">L1</text>
<text x="168.4" y="43.6">TB1</text>
<text x="237" y="46.8">1mH</text>
<text x="156.6" y="56.4">XW4E-02C1-V1</text>
<text x="278" y="70">TB2</text>
<text x="266.2" y="72.6">XW4E-02C1-V1</text>
<text x="21.1" y="113.6">J1</text>
<text x="21.1" y="124.9">RJ-2410N</text>
<text x="53.3" y="127.3">MD2</text>
</g>
</svg>
